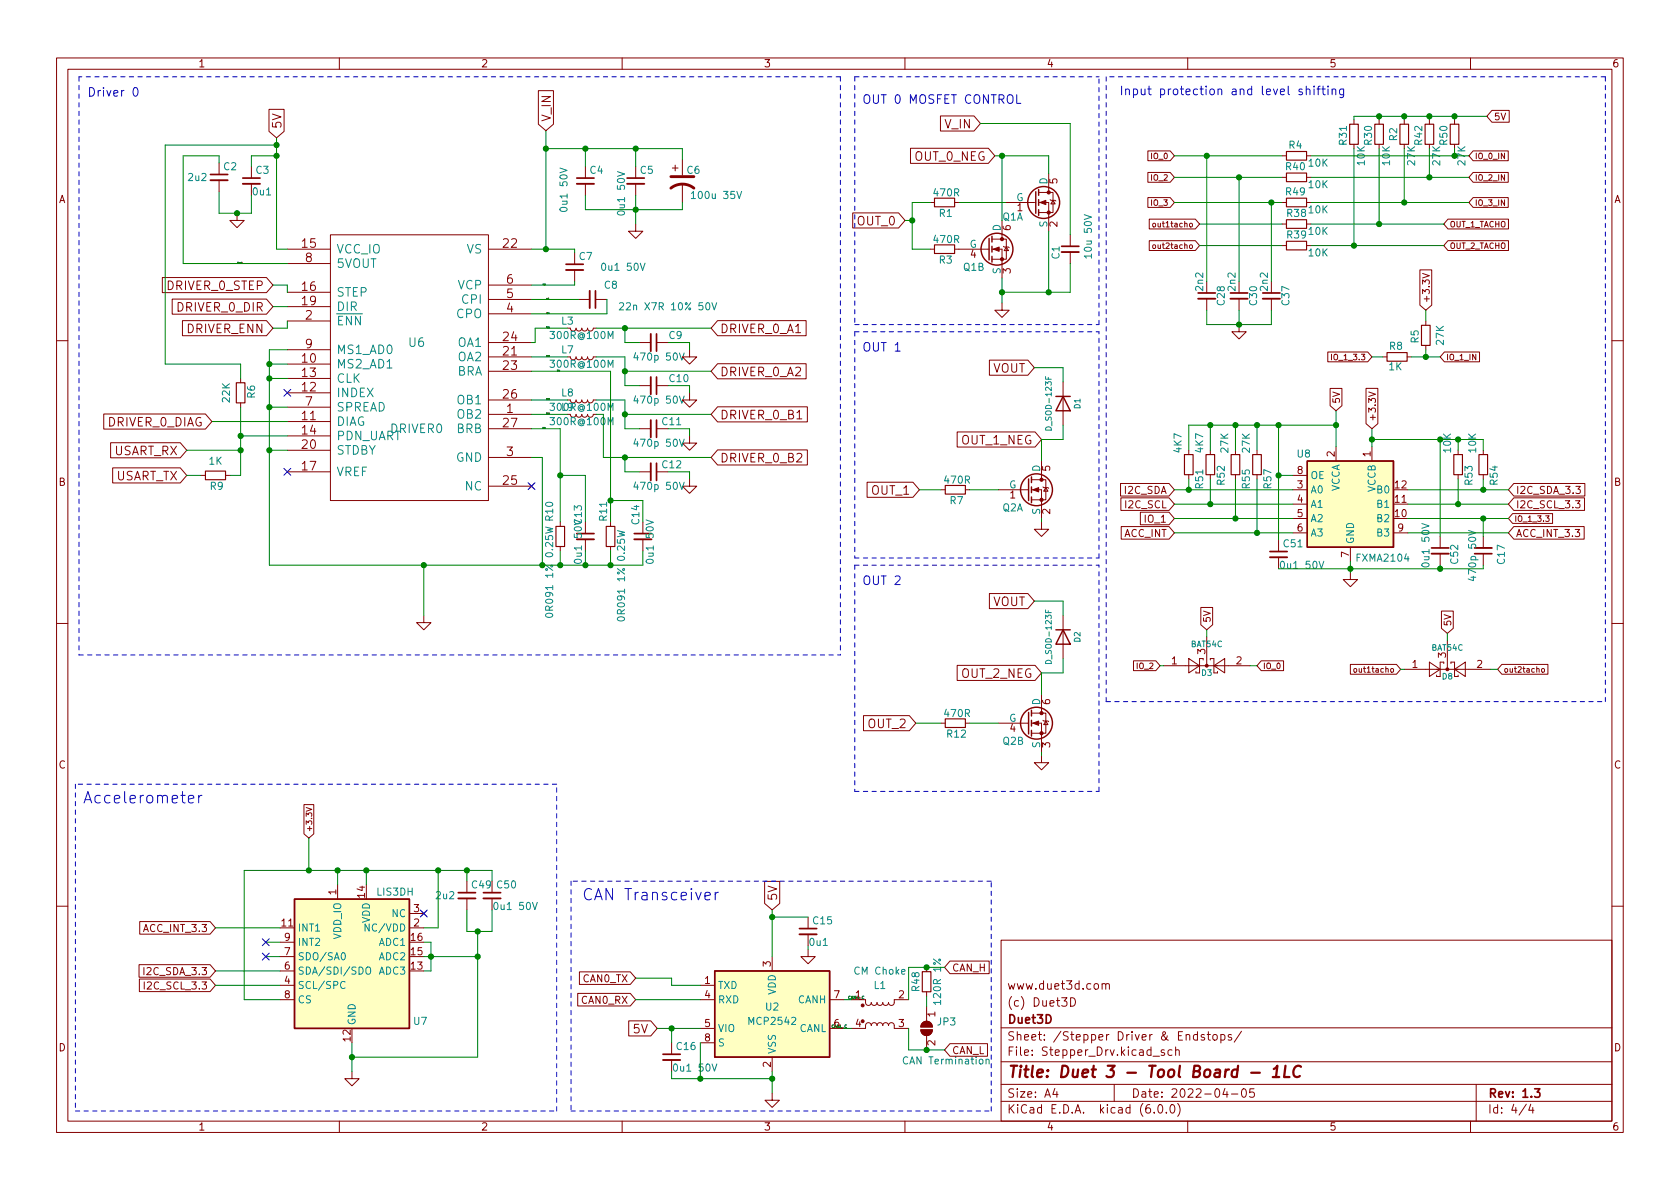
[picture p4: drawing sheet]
<svg xmlns="http://www.w3.org/2000/svg" width="297mm" height="210mm" viewBox="0 0 297 210" stroke-linecap="round" stroke-linejoin="round" font-family="sans-serif">
<g fill="none" stroke="#840000" stroke-width=".18">
<path d="M10 10.2h277v190.1h-277zM12 12.2h273v186.1h-273zM47.6 19.3h2.6v3.9l-1.3 1.2-1.3-1.2zM60 10.2v2M95.2 16h2.7v6l-1.4 1.1-1.3-1.1zM110 10.2v2M160 10.2v2M210 10.2v2M260 10.2v2M263.8 19.5h3v2.1h-3l-.9-1zM38.7 28.8v2.1M38.7 31.9v2"/>
<path d="M41.9 37.7v1.3h1.3l-1.3 1.3-1.3-1.3h1.3M44.4 29.5v2M44.4 32.5v2M103.5 29.5v2M103.5 32.5v2M112.4 39.6v1.3h1.3l-1.3 1.3-1.3-1.3h1.3M112.4 29.5v2M112.4 32.5v2M118.9 29.7h1M119.4 29.2v1M120.6 28.2v2.8M120.6 32.5v3.3"/>
<path d="M150.8 37.6h8.1l1.1 1.4-1.1 1.3h-8.1zM161 26.2h13.8l1.1 1.4-1.1 1.3h-13.8zM164.5 35.8h.7M166.3 20.5h5.9l1.2 1.3-1.2 1.4h-5.9zM168.8 35.8h.7M177.2 39v3.3M177.8 35.8h5.1M182.9 35.8h.2M183.6 35.8h1.8v5.1M183.6 34h1.8M185.4 34h.8v3.6h-2.6M185.4 30.7v3.3"/>
<path d="M185.7 35.3l.1 .1h.8l.1 .2M186.2 35.4l.4 .7h-.8zM203 30.5h3.9l.7 .9-.7 .8h-3.9zM203 34.9h3.9l.7 .9-.7 .9h-3.9zM203 26.7h3.9l.7 .9-.7 .8h-3.9zM203.2 38.8h8.1l.8 .8-.8 .9h-8.1zM203.9 39.6l.1-.1 .3 .1-.1 .5-.3-.1zM226.7 31.4h.8M226.7 27.6h.8M226.7 35.8h.8M226.7 39.6h.8M231 31.4h.8"/>
<path d="M231 27.6h.8M231 35.8h.8M231 39.6h.8M239.4 21.2v.8M239.4 25.5v.8M243.8 21.2v.8M243.8 25.5v.8M248.3 21.2v.8M248.3 25.5v.8M252.7 21.2v.8M252.7 25.5v.8M256 38.8h10.7v1.7h-10.7l-.7-.9z"/>
<path d="M257.2 21.2v.8M257.2 25.5v.8M260.5 26.7h6.2v1.7h-6.2l-.8-.8zM260.5 30.5h6.2v1.7h-6.2l-.8-.8zM260.5 34.9h6.2v1.8h-6.2l-.8-.9zM28.7 49.1h18.4l1.2 1.3-1.2 1.3h-18.4zM30.4 52.9h16.7l1.2 1.3-1.2 1.4h-16.7zM32.3 56.7h14.8l1.2 1.3-1.2 1.4h-14.8zM50.8 44.1h7.6M50.8 51.7h7.6M50.8 54.2h7.6M50.8 56.8h7.6"/>
<path d="M50.8 46.6h7.6M58.4 54.2h.1M58.4 41.5h28v47h-28zM86.4 53h7.6M86.4 44.1h7.6M86.4 55.5h7.6M86.4 50.4h7.6M101.6 44.7v2M101.6 47.7v2.1M102.2 53h2.1M105.3 53h2M126.9 56.7h15.6v2.7h-15.6l-1.2-1.4z"/>
<path d="M164.5 44.1h.7M168.8 44.1h5.8M174.7 44.1h.2M175.4 44.1h1.8v5M175.4 42.3h1.8M177.2 42.3h.7v3.5h-2.5M177.2 53.6v1.3h1.2l-1.2 1.2-1.3-1.2h1.3M177.4 43.6l.1 .1h.8l.1 .1M177.9 43.7l.4 .6h-.8zM189.2 41.5v2.1M189.2 44.6v2M203.2 42.6h8.1l.8 .8-.8 .9h-8.1z"/>
<path d="M203.9 43.4l.1-.1 .3 .1-.1 .5h-.3zM213.4 49.8v2M213.4 52.8v2.1M219.1 57.4v1.3h1.2l-1.2 1.2-1.3-1.2h1.3M219.1 49.8v2M219.1 52.8v2.1M224.8 49.8v2M224.8 52.8v2.1M226.7 43.4h.8M231 43.4h.8M251.1 47.7h2v6.3l-1 .9-1-.9zM251.5 48.4l1.2 .4-1.2 .4"/>
<path d="M252.1 56.8v.7M256 42.6h10.7v1.7h-10.7l-.7-.9zM10 60.2h2M18.3 73.2h18l1.2 1.3-1.2 1.4h-18zM19.6 78.3h12.3l1.1 1.3-1.1 1.4h-12.3zM42.5 66.9v.8M42.5 71.2v.8M50.8 64.4h7.6M50.8 74.5h7.6M50.8 69.5h7.6M50.8 66.9h7.6M50.8 77.1h7.6"/>
<path d="M50.8 79.6h7.6M50.8 72h7.6M50.8 61.8h7.6M86.4 60.6h7.6M86.4 63.1h7.6M86.4 73.3h7.6M86.4 65.7h7.6M86.4 70.7h7.6M86.4 75.8h7.6M113 68.2h2.1M113 60.6h2.1M113 75.8h2.1"/>
<path d="M116.1 68.2h2M116.1 60.6h2M116.1 75.8h2M121.9 69.5v1.2h1.3l-1.3 1.3-1.3-1.3h1.3M121.9 77.1v1.3h1.3l-1.3 1.2-1.3-1.2h1.3M121.9 61.8v1.3h1.3l-1.3 1.3-1.3-1.3h1.3M126.9 71.9h15.8v2.7h-15.8l-1.2-1.3zM126.9 64.3h15.6v2.7h-15.6l-1.2-1.3zM126.9 79.6h15.8v2.6h-15.8l-1.2-1.3zM140.9 74.1h.9M169.2 76.4h13.8l1.1 1.3-1.1 1.4h-13.8zM174.9 63.7h6.8l1.2 1.3-1.2 1.4h-6.8z"/>
<path d="M188 67.6v7.6M210.2 79.6v.8M214 79.6v.8M218.4 79.6v.8M222.2 79.6v.8M234.8 62.2h7l.8 .9-.8 .9h-7zM235.2 68.7h2.1v3l-1.1 .9-1-.9zM235.4 62.6v1M236.2 79v2.5M241.5 68.7h2.1v6.2l-1 .9-1.1-.9zM242 69.3l1.2 .4-1.2 .4M242.6 79v2.5"/>
<path d="M244.5 63.1h.7M248.8 63.1h.8M252.1 61.1v.7M255.4 62.2h6.2v1.8h-6.2l-.8-.9zM257.8 79.6v.8M262.3 79.6v.8M285 60.2h2M19.9 82.7h12l1.1 1.4-1.1 1.3h-12zM35.6 84.1h.7M39.9 84.1h.7M50.8 83.4h7.6M86.4 86h7.6"/>
<path d="M86.4 80.9h7.6M93.6 85.6l.8 .8M94.4 85.6l-.8 .8M99.1 92.3v.8M99.1 96.6v.8M107.9 92.3v.8M107.9 96.6v.8M113 83.4h2.1M113.7 92.3v2.1M113.7 95.4v2M116.1 83.4h2M121.9 84.7v1.3h1.3l-1.3 1.2-1.3-1.2h1.3"/>
<path d="M153.3 85.3h8.1l1.2 1.3-1.2 1.3h-8.1zM166.4 86.6h.7M170.7 86.6h.7M176.5 86.6h5.1M181.7 86.6h.2M182.4 86.6h1.7v5.1M182.4 84.8h1.7M184.1 84.8h.8v3.6h-2.5M184.1 92.3v1.3h1.3l-1.3 1.3-1.2-1.3h1.2M184.1 81.5v3.3M184.4 86.1l.1 .1h.8l.1 .2M184.9 86.2l.4 .7h-.8z"/>
<path d="M198.1 85.5h8.6l.9 1.1-.9 1.1h-8.6zM198.2 88h8.5l.9 1.1-.9 1.2h-8.5zM198.2 93.1h8.5l.9 1.1-.9 1.1h-8.5zM201.6 90.6h5.1l.9 1.1-.9 1.1h-5.1zM210.2 83.9v.8M214 83.9v.8M218.4 83.9v.8M222.2 83.9v.8M226.1 95.5v2M226.1 98.5v2.1M228.6 84.1h2.5M228.6 89.1h2.5"/>
<path d="M228.6 86.6h2.5M228.6 91.7h2.5M228.6 94.2h2.5M238.8 96.8v2.5M246.4 89.1h2.5M246.4 94.2h2.5M254.6 94.9v2M254.6 97.9v2M257.8 83.9v.8M262.3 83.9v.8M262.3 94.9v2M262.3 97.9v2"/>
<path d="M267.4 90.8h7.1v1.8h-7.1l-.7-.9zM267.7 93.1h12.4v2.2h-12.4l-1-1.1zM267.7 85.5h12.5v2.2h-12.5l-1-1.1zM267.7 88h12.5v2.3h-12.5l-1-1.2zM273.3 91.2h.6l-.3 .4 .3 .1v.4l-.2 .1-.4-.1M278.6 88.5h.8l-.5 .5 .4 .1v.6l-.2 .1-.5-.1M278.6 86h.8l-.4 .5 .4 .1v.6l-.2 .1-.6-.1M10 110.2h2M74.9 108.8v1.3h1.3l-1.3 1.3-1.2-1.3h1.2M169.2 117.7h13.8l1.1 1.3-1.1 1.3h-13.8zM174.9 105h6.8l1.2 1.3-1.2 1.3h-6.8zM188 108.8v7.7"/>
<path d="M200.4 116.9h4l.7 .8-.7 .9h-4zM205.7 117.7h15.3M210.2 116.5l1.9 1.2-1.9 1.3zM212.3 107.4h2.1v3.1l-1 .9-1.1-.9zM212.7 116.7v-.2h-.6v2.5h-.6v-.3M213.4 112.6v5.1M214 116.7v-.2h.6v2.5h.7v-.3M214.6 117.7l1.9-1.2v2.5zM223 116.9h3.9v1.7h-3.9l-.8-.9zM238.8 117.5h8.1l.7 .9-.7 .8h-8.1zM238.8 101.2v1.3h1.2l-1.2 1.3-1.3-1.3h1.3M239.4 118.3l.2-.1 .2 .1v.5h-.4z"/>
<path d="M248.3 118.4h15.2M252.7 117.1l1.9 1.3-1.9 1.2zM254.9 108.1h2v3l-1 .9-1-.9zM255.3 117.3v-.2h-.7v2.5h-.6v-.2M255.9 113.3v5.1M256.5 117.3v-.2h.7v2.5h.6v-.2M257.2 118.4l1.9-1.3v2.5zM265.5 117.5h8.2v1.7h-8.2l-.7-.8zM272.7 118.3l.2-.1 .2 .2v.3l-.2 .2-.3-.2zM285 110.2h2M152.7 126.5h8.1l1.1 1.4-1.1 1.3h-8.1zM166.4 127.9h.7"/>
<path d="M170.7 127.9h.7M176.5 127.9h5.1M181.7 127.9h.2M182.4 127.9h1.7v5.1M182.4 126.1h1.7M184.1 133.6v1.3h1.3l-1.3 1.2-1.2-1.2h1.2M184.1 126.1h.8v3.6h-2.5M184.1 122.8v3.3M184.4 127.4l.1 .1h.8l.1 .1M184.9 127.5l.4 .6h-.8zM53.7 142.3h1.8v5.2l-.9 .7-.9-.7zM54.1 142.8l1 .3-1 .4"/>
<path d="M59.7 156.5v2.5M82.5 155.8v2.1M82.5 158.9v2M87 155.8v2.1M87 158.9v2M135.2 155.9h2.7v3.9l-1.4 1.1-1.3-1.1zM10 160.2h2M24.6 170.6h12.5l1 1.1-1 1.1h-12.5zM24.6 173.1h12.5l1 1.1-1 1.1h-12.5zM24.7 163h12.4l1 1.1-1 1.1h-12.4zM25.4 171.1v1.3M25.5 173.6v1.3"/>
<path d="M49.5 176.8h2.6M49.5 164.1h2.6M49.5 174.2h2.6M49.5 171.7h2.6M49.5 169.2h2.6M49.5 166.6h2.6M72.4 164.1h2.5M72.4 161.5h2.5M74.5 161.2l.8 .7M75.3 161.2l-.8 .7M102.1 175.7h9.3l1 1.1-1 1.1h-9.3zM102.4 171.9h9l1 1.1-1 1.1h-9z"/>
<path d="M123.8 176.8h2.6M123.8 174.2h2.6M136.5 169.2v2.5M142.9 167.9v1.3h1.2l-1.2 1.2-1.3-1.2h1.3M142.9 162.2v2M142.9 165.2v2.1M146.7 176.8h2.5M150.5 176.8h2.5l.1 .7 .4 .3 .4-.2 .2-.3 .1 .3 .3 .2 .4-.1 .2-.4 .1 .3 .3 .2 .4-.1 .2-.4 .1 .3 .3 .2 .4-.1 .2-.4 .2 .4 .4 .1 .4-.3v-.7h2.6M163.8 171.1v.7M163.8 175.4v.7M163.8 178v2.6M168 170h6.9v2.2h-6.9l-1-1.1z"/>
<path d="M177 166.3h108v32h-108zM189.3 176.4a.76 .76 0 0 1 .9 .8 .76 .76 0 0 1-.9 .7zM194.9 174.1l.2-.2 .3 .1 .1 .9M194.9 173.9v1M195.5 174.1l.2-.2 .4 .1v.9M285 160.2h2M60 198.3v2M62.2 189.5v1.2h1.3l-1.3 1.3-1.2-1.3h1.2M110 198.3v2M111.2 180.5h3.9l1.1 1.4-1.1 1.3h-3.9zM118.7 184.4v2M118.7 187.4v2.1"/>
<path d="M123.8 181.9h2.6M123.8 184.4h2.6M136.5 193.3v1.3h1.3l-1.3 1.2-1.2-1.2h1.2M136.5 186.9v2.6M146.7 181.9h2.5M150.5 181.9h2.5l.1-.8 .4-.3 .4 .2 .2 .3 .1-.3 .3-.1 .4 .1 .2 .3 .2-.4h.4l.3 .1 .1 .3 .2-.3 .4-.2 .3 .2 .1 .3 .2-.3 .4-.2 .4 .3v.8h2.6M160 198.3v2M162.8 182.1h2a1.02 1.02 0 0 1-1 1 1.02 1.02 0 0 1-1-1zM163.1 180.9a1.02 1.02 0 0 1 1.1-.2 1.02 1.02 0 0 1 .6 .9h-2zM163.8 183.1v2.6M168 184.6h6.6v2.2h-6.6l-1-1.1zM177 194.8h108"/>
<path d="M177 191.8h108M177 187.8h108M177 181.8h108M186.5 192.5l-.4 1h1M186.9 193v1M197 191.8v3M203.9 186.8h1.1M204.1 196.7v.1M204.9 195.4l.2-.1a.81 .81 0 0 1 .6 .7 .81 .81 0 0 1-.3 .8h-.2a.81 .81 0 0 1-.6-.6 .81 .81 0 0 1 .3-.8zM205.9 185.7l-.4-.1-.2 .2 .1 .3 .5 .1v.4h-.6M206.2 196.7v.1M207.1 195.4l.1-.1a.81 .81 0 0 1 .6 .7 .81 .81 0 0 1-.3 .8h-.1a.81 .81 0 0 1-.6-.6 .81 .81 0 0 1 .3-.8z"/>
<path d="M207.2 185.7l-.4-.1-.3 .3v.4l.1 .3h.6M207.9 185.8l.2-.2 .3 .1 .1 .9M207.9 185.1v1.5M208.2 195.1a1.72 1.72 0 0 1 0 2.3M210 198.3v2M211.7 183l-.4-.1-.3 .3v.4l.1 .3h.6M211.7 182.4v1.5M212.9 183l-.3-.1-.2 .2v.3l.5 .1v.4h-.5M213.4 182.9h.6M213.6 182.4v1.3l.4 .2M214.5 183.1l.2-.2 .4 .2 .1 .5-.1 .3h-.4l-.2-.1zM215.9 183l.4-.1 .3 .3v.4l-.2 .3h-.5"/>
<path d="M215.9 182.9v1.5M216.6 192.5l-.4 1h.9M216.9 193v1M217.7 183l-.3-.1-.3 .2 .1 .3 .5 .1v.4h-.6M217.7 193.5h1.2M219.5 182.4l-1.3 1.9M219.7 192.6l.2-.1a.81 .81 0 0 1 .5 .7 .81 .81 0 0 1-.3 .8h-.1a.81 .81 0 0 1-.6-.6 .81 .81 0 0 1 .3-.8zM221.7 192.5h-.7l-.1 .7 .2-.1 .5 .1 .2 .2-.1 .5-.2 .1-.6-.1M260 198.3v2M261 191.8v6.5M269.9 195.3l-1.3 1.9M270.6 195.3l-.3 1h.9"/>
<path d="M271 195.8v1"/>
</g>
<g fill="none" stroke="#840000" stroke-width=".3">
<path d="M37.2 30.9h3.1M42.9 31.5h3.1M102 31.5h3M110.9 31.5h3M100.1 46.7h3M105.3 51.4v3.1M116.1 59v3.1M187.7 43.6h3.1M211.8 51.8h3.1M217.6 51.8h3M223.3 51.8h3M116.1 66.7v3"/>
<path d="M116.1 74.3v3M102 94.4h3M112.1 94.4h3.1M116.1 81.9v3.1M224.5 97.5h3.1M253.1 96.9h3.1M260.7 97.9h3.1M81 157.9h3.1M85.5 157.9h3M141.4 164.2h3M117.2 186.4h3.1M271.3 192.5h1l-.5 .6 .4 .1v.7l-.2 .1h-.4l-.3-.1"/>
</g>
<path d="M221.2 189.7h1.6M225 190.5h1.2M225.2 189l.7-.5-.3 2M227.3 188.5l-.3 2h1M230 188.7a.88 .88 0 0 0-1-.1 .88 .88 0 0 0-.3 1 .69 .69 0 0 0 .3 .8 .69 .69 0 0 0 .8-.1" fill="none" stroke="#840000" stroke-width=".4"/>
<g fill="none" stroke="#840000" stroke-width=".2">
<path d="M165.2 35h3.6v1.6h-3.6zM227.5 30.6h3.5v1.5h-3.5zM227.5 26.8h3.5v1.5h-3.5zM227.5 35h3.5v1.6h-3.5zM227.5 38.9h3.5v1.5h-3.5zM238.6 22h1.6v3.5h-1.6zM243.1 22h1.5v3.5h-1.5zM247.5 22h1.5v3.5h-1.5zM252 22h1.5v3.5h-1.5zM256.4 22h1.5v3.5h-1.5zM165.2 43.3h3.6v1.5h-3.6zM227.5 42.7h3.5v1.5h-3.5z"/>
<path d="M251.3 57.5h1.6v3.6h-1.6zM41.8 67.7h1.5v3.5h-1.5zM245.2 62.4h3.6v1.5h-3.6zM36.3 83.3h3.6v1.5h-3.6zM98.3 93.1h1.5v3.5h-1.5zM107.2 93.1h1.5v3.5h-1.5zM167.1 85.8h3.6v1.6h-3.6zM209.4 80.4h1.5v3.5h-1.5zM213.2 80.4h1.6v3.5h-1.6zM217.7 80.4h1.5v3.5h-1.5zM221.5 80.4h1.5v3.5h-1.5zM257 80.4h1.6v3.5h-1.6z"/>
<path d="M261.5 80.4h1.5v3.5h-1.5zM167.1 127.1h3.6v1.5h-3.6zM163.1 171.8h1.5v3.6h-1.5z"/>
</g>
<g fill="none" stroke="#840000" stroke-width=".33">
<path d="M37.2 31.9h3.1M42.9 32.5h3.1M102 32.5h3M110.9 32.5h3M100.1 47.7h3M104.3 51.4v3.1M115.1 59v3.1M187.7 44.6h3.1M211.8 52.8h3.1M217.6 52.8h3M223.3 52.8h3M115.1 66.7v3"/>
<path d="M115.1 74.3v3M102 95.4h3M112.1 95.4h3.1M115.1 81.9v3.1M224.5 98.5h3.1M253.1 97.9h3.1M260.7 96.9h3.1M81 158.9h3.1M85.5 158.9h3M141.4 165.2h3M117.2 187.4h3.1"/>
</g>
<g fill="none" stroke="#008484" stroke-width=".18">
<path d="M99 29.7l1.3 .4-1.3 .5M109.2 30.3l1.2 .5-1.2 .4M122.2 34.2l.4-.4v1.3M122.2 35.1h.8M130.3 33.8l.4 1.3 .4-1.3M191.7 38l1.3 .4-1.3 .4M109.5 53.6l.5-.1 .3 .4-.8 .9h.8M113.2 46.5l.4 1.3 .4-1.3M125.9 53.5l.4 1.3 .4-1.3M120.1 70l.4 1.3 .5-1.3M120.1 62.4l.4 1.3 .5-1.3M120.1 77.7l.4 1.2 .5-1.2"/>
<path d="M184.9 66.6v.5h1M184.9 75.7a.54 .54 0 0 1 .6-.2 .54 .54 0 0 1 .4 .6h-1zM96.5 93.2l1.2 .3-.9 .2 .9 .3-1.2 .3M109.2 93.8l1.2 .3-.9 .3 .9 .2-1.2 .3M114.2 91.9l1.3 .5-1.3 .4M120.1 85.3l.4 1.2 .5-1.2M233.2 99.2l.4 1.3 .5-1.3M251.4 92.6l1.3 .4-1.3 .4M259.7 93.8l1.2 .4-1.2 .4M96.6 108.6a.69 .69 0 0 1 1.1 .3 .72 .72 0 0 1-1.2-.2zM109.3 109.2a.69 .69 0 0 1 1.1 .3 .72 .72 0 0 1-1.2-.1zM184.9 107.9v.4h1"/>
<path d="M184.9 116.9a.54 .54 0 0 1 .6-.1 .54 .54 0 0 1 .4 .5h-1zM94.1 159.6l.5 1.2 .4-1.2M60.5 168.5h.1a.68 .68 0 0 1 .5 .6 .68 .68 0 0 1-.5 .6 .84 .84 0 0 1-.1-1.2zM61 173.7a.6 .6 0 0 0-.8 .4 .6 .6 0 0 0 .6 .7l.2-.1M64.7 171.2l.3-.2a.43 .43 0 0 1 .5 .4v.4a.42 .42 0 0 1-.4 .5 .42 .42 0 0 1-.4-.5zM65.3 163.4v1.3l-.8-1.3v1.3M125.9 188.1l.4 1.3 .4-1.3M174.3 187.4l.2-.1 .3 .1 .1 .7M174.3 187.3v.8"/>
</g>
<g fill="#840000" stroke="#840000" stroke-width=".18">
<path d="M163.1 180.9a1.02 1.02 0 0 1 1.1-.2 1.02 1.02 0 0 1 .6 .9h-2z"/>
<path d="M162.8 182.1h2a1.02 1.02 0 0 1-1 1 1.02 1.02 0 0 1-1-1z"/>
<path d="M182.6 127.9l1-.4v.8z"/>
<path d="M182.6 86.6l1-.4v.8z"/>
<path d="M175.6 44.1l1.1-.4v.7z"/>
<path d="M183.9 35.8l1-.4v.8z"/>
<circle cx="152.5" cy="177.8" r=".25"/>
<circle cx="255.9" cy="118.4" r=".25"/>
<circle cx="213.4" cy="117.7" r=".25"/>
<circle cx="184.1" cy="129.7" r=".28"/>
<circle cx="184.1" cy="126.1" r=".28"/>
<circle cx="184.1" cy="88.4" r=".28"/>
<circle cx="184.1" cy="84.8" r=".28"/>
<circle cx="177.2" cy="45.8" r=".28"/>
<circle cx="177.2" cy="42.3" r=".28"/>
<circle cx="185.4" cy="37.6" r=".28"/>
<circle cx="185.4" cy="34" r=".28"/>
</g>
<g fill="#ffffc2" stroke="#ffffc2" stroke-width=".18">
<path d="M52.1 159h20.3v22.9h-20.3z"/>
<path d="M231.1 81.5h15.3v15.3h-15.3z"/>
<path d="M126.4 171.7h20.3v15.2h-20.3z"/>
</g>
<g fill="none" stroke="#840000" stroke-width=".25">
<path d="M183.1 33.9v3.8M183.6 33.5v1M183.6 35.3v1M183.6 37.1v1M174.9 42.2v3.8M175.4 41.8v1M175.4 43.6v1M175.4 45.3v1M186.7 70.1h2.5M188 70.1l1.2 2.5h-2.5zM181.9 84.7v3.8M182.4 84.3v1"/>
<path d="M182.4 86.1v1M182.4 87.9v1M231.1 81.5h15.3v15.3h-15.3zM186.7 111.4h2.5M188 111.4l1.2 2.5h-2.5zM181.9 126v3.8M182.4 125.6v1M182.4 127.4v1M182.4 129.2v1M52.1 159h20.3v22.9h-20.3zM126.4 171.7h20.3v15.2h-20.3z"/>
<circle cx="184.5" cy="35.8" r="2.82"/>
<circle cx="176.3" cy="44.1" r="2.82"/>
<circle cx="183.3" cy="86.6" r="2.82"/>
<circle cx="183.3" cy="127.9" r="2.82"/>
</g>
<path d="M118.6 33.3a3.3 3.3 0 0 1 4.1 0M118.6 31.2h4.1" fill="none" stroke="#840000" stroke-width=".51"/>
<path d="M42.7 46.4h.1M42.8 46.3v.3M96.3 50.2l.1 .1-.1 .1M97 52.7h.1M97 52.8v.1M97 55.3l.1 .1zM97 58h.1M96.3 75.6l.1 .1-.1 .1M97.1 70.7h.1M148.9 181.8h.4M149.7 181.3a.23 .23 0 0 0-.3 .2 .23 .23 0 0 0 .3 .2" fill="none" stroke="#000" stroke-width=".18"/>
<g fill="none" stroke="#0000c2" stroke-width=".18">
<path d="M15.8 15.5a.77 .77 0 0 1 .9 .7 .77 .77 0 0 1-.9 .8zM179.8 16.8v1.5h.7M230.2 15.8l-.3-.1-.2 .3v.2l.5 .1v.4h-.5M231 15.9l.2-.2 .3 .1 .1 1M231 15.2v1.6M232.3 15.2v.2M232.3 15.7v1.1M232.8 15.7h.6M233.4 15.2l-.3 .2v1.4M233.7 15.7h.6M233.9 15.2v1.3l.4 .3M234.8 15.2v.2"/>
<path d="M234.8 15.7v1.1M235.5 15.9l.3-.2 .3 .1 .1 1M235.5 15.7v1.1M237.6 15.7v1.3l-.3 .3-.4-.1M237.6 15.8l-.5-.1-.3 .3v.5l.2 .2h.6M158.3 62.1h.9M33.3 141.3l1-.2-.1-.4-.6-.1-.3 .3 .1 1 .2 .1 .6-.1M35.1 140.6v1.4M35.7 140.6a.51 .51 0 0 0-.6 .4M124.6 158.5l1-.2-.1-.4-.6-.1-.3 .3 .1 .9 .2 .1 .6-.1M126.5 157.8v1.3M127 157.8a.51 .51 0 0 0-.5 .4"/>
</g>
<g fill="none" stroke="#0000c2" stroke-width=".18" stroke-dasharray=".8 .8">
<path d="M14 13.6v102.2M148.6 13.6v102.2M148.6 13.6h-134.6M151.1 13.6h43.2M151.1 13.6v43.8M195.6 13.6v110.5M283.8 13.6h-88.2M151.1 57.4h43.2M151.1 58.7h43.2M151.1 58.7v40M194.3 57.4v-43.8M151.1 99.9v40"/>
<path d="M151.1 99.9h43.2M151.1 98.7h43.2M194.3 98.7v-40M14 115.8h134.6M13.3 138.7v57.8M98.4 138.7h-85.1M151.1 139.9h43.2M194.3 139.9v-40M195.6 124.1h88.2M283.8 124.1v-110.5M101 155.8v40.7M175.3 155.8h-74.3"/>
<path d="M13.3 196.5h85.1M98.4 196.5v-57.8M101 196.5h74.3M175.3 196.5v-40.7"/>
</g>
<g fill="none" stroke="#008400" stroke-width=".18">
<path d="M38.7 28.8v-1.2h-6.3v19h18.4M38.7 33.9v3.8h5.7v-3.2M48.9 24.4v19.7h1.9M48.9 25.6h-19.7v38.8h13.3v2.5M48.9 27.6h-4.5v1.9M96.5 26.3h24.1v1.9M96.5 23.1v21M103.5 34.5v2.6h17.1v-1.3M103.5 26.3v3.2M112.4 26.3v3.2M112.4 34.5v5.1M160 39h1.3"/>
<path d="M164.5 35.8h-3.2v8.3h3.2M169.5 35.8h8.3M173.4 21.8h15.8v19.7M175.9 27.6h9.5v3.1M177.2 27.6v11.4M207.6 35.8h19.1M207.6 27.6h19.1M207.6 31.4h19.1M212.1 39.6h14.6M213.4 27.6v22.2M219.1 31.4v18.4M224.8 35.8v14"/>
<path d="M231.8 35.8h27.9M231.8 27.6h27.9M231.8 31.4h27.9M231.8 39.6h23.5M239.4 26.3v17.1M243.8 20.6v.6M243.8 26.3v13.3M248.3 20.6v.6M248.3 26.3v9.5M252.7 20.6v.6M252.7 26.3v5.1M257.2 20.6v.6"/>
<path d="M257.2 26.3v1.3M262.9 20.6h-23.5v.6M48.3 50.4h2.5v1.3M48.3 54.2h2.5M50.8 56.8v1.2h-2.5M94 44.1h7.6v.6M94 53h8.2M100.3 58h-5.7v2.6h-.6M101.6 49.8v.6h-7.6M105.4 58h20.3M107.3 53v2.5h-13.3M110.5 58v2.6h2.5"/>
<path d="M177.2 49.1v4.5M185.4 40.9v10.8M189.2 46.6v5.1h-12M212.1 43.4h14.6M213.4 54.9v2.5h11.4v-2.5M219.1 54.9v2.5M231.8 43.4h23.5M252.1 54.9v1.9M33 79.6h9.5M37.5 74.5h13.3M42.5 72v12.1h-1.9M42.5 77.1h8.3"/>
<path d="M47.6 64.4h3.2M47.6 79.6h3.2M47.6 72h3.2M47.6 66.9h3.2M50.8 61.8h-3.2v38.1h66.1v-2.5M94 65.7h13.9v26.6M94 70.7h6.3M94 63.1h6.3M94 73.3h6.3M94 75.8h5.1v16.5M105.4 63.1h5.1v5.1h2.5M105.4 70.7h5.1v5.1h2.5"/>
<path d="M106.7 73.3v7.6h19M110.5 65.7h15.2M110.5 73.3h15.2M118.1 60.6h3.8v1.2M118.1 68.2h3.8v1.3M118.1 75.8h3.8v1.3M182.9 65h5.1v2.6M188 75.2v2.5h-3.9v3.8M214 75.2v4.4M218.4 75.2v4.4M222.2 75.2v4.4M226.1 75.2v20.3"/>
<path d="M236.2 72.6v6.4M236.2 75.2h-26v4.4M242.6 63.1h1.9M242.6 77.7h19.7v1.9M242.6 75.8v3.2M249.6 63.1h5M252.1 61.8v1.3M254.6 77.7v17.2M257.8 77.7v1.9M33 84.1h2.6M74.9 99.9v8.9M94 80.9h1.9v19"/>
<path d="M99.1 84.1h4.4v8.2M99.1 97.4v2.5M103.5 97.4v2.5M107.9 88.5h5.8v3.8M107.9 97.4v2.5M110.5 80.9v2.5h2.5M118.1 83.4h3.8v1.3M162.6 86.6h3.8M171.4 86.6h5.1M184.1 91.7v.6M207.6 86.6h21M207.6 89.1h21"/>
<path d="M207.6 91.7h21M207.6 94.2h21M210.2 84.7v1.9M214 84.7v4.4M218.4 84.7v7M222.2 84.7v9.5M226.1 84.1h2.5M238.8 99.3v1.9M248.9 86.6h17.8M248.9 89.1h17.8M248.9 91.7h17.8M248.9 94.2h17.8"/>
<path d="M254.6 99.9v.7M257.8 84.7v4.4M262.3 84.7v1.9M262.3 91.7v3.2M262.3 99.9v.7h-36.2M182.9 106.3h5.1v2.5M188 116.5v2.5h-3.9v3.8M205.1 117.7h.6M213.4 111.4v1.2M221 117.7h1.2M247.6 118.4h.7M255.9 112v1.3"/>
<path d="M263.5 118.4h1.3M161.9 127.9h4.5M171.4 127.9h5.1M184.1 133v.6M54.6 148.2v5.7M59.7 153.9v2.6M64.8 153.9v2.6M77.5 153.9v10.2h-2.6M82.5 153.9v1.9M87 155.8v-1.9h-43.8v22.9h6.3M38.1 171.7h11.4M38.1 174.2h11.4"/>
<path d="M38.1 164.1h11.4M47 169.2h2.5M47 166.6h2.5M74.9 166.6h1.3v5.1h-1.3M74.9 169.2h9.6M82.5 160.9v3.8h4.5v-3.8M84.5 164.7v22.2h-22.3M112.4 173h6.3v1.2h5.1M112.4 176.8h11.4M136.5 162.2h6.4M136.5 160.9v8.3M149.2 176.8h1.3"/>
<path d="M163.8 176.1v1.9M167 171.1h-6.3v5.7M62.2 184.4v5.1M116.2 181.9h7.6M118.7 189.5v1.2h17.8M118.7 181.9v2.5M123.8 184.4v6.3M136.5 189.5v3.8M149.2 181.9h1.3M160.7 181.9v3.8h6.3"/>
</g>
<path d="M50.2 68.9l1.2 1.2M51.4 68.9l-1.2 1.2M50.2 82.8l1.2 1.2M51.4 82.8l-1.2 1.2M93.4 85.4l1.2 1.2M94.6 85.4l-1.2 1.2M46.4 166l1.2 1.2M46.4 168.5l1.2 1.3M47.6 166l-1.2 1.2M47.6 168.5l-1.2 1.3M74.3 160.9l1.2 1.2M75.5 160.9l-1.2 1.2" fill="none" stroke="#000084" stroke-width=".18"/>
<g fill="#008400" stroke="#008400" stroke-width=".18">
<circle cx="257.2" cy="20.6" r=".46"/>
<circle cx="252.7" cy="20.6" r=".46"/>
<circle cx="248.3" cy="20.6" r=".46"/>
<circle cx="243.8" cy="20.6" r=".46"/>
<circle cx="252.7" cy="31.4" r=".46"/>
<circle cx="257.2" cy="27.6" r=".46"/>
<circle cx="248.3" cy="35.8" r=".46"/>
<circle cx="257.8" cy="77.7" r=".46"/>
<circle cx="262.3" cy="86.6" r=".46"/>
<circle cx="257.8" cy="89.1" r=".46"/>
<circle cx="262.3" cy="91.7" r=".46"/>
<circle cx="242.6" cy="77.7" r=".46"/>
<circle cx="254.6" cy="100.6" r=".46"/>
<circle cx="254.6" cy="77.7" r=".46"/>
<circle cx="252.1" cy="63.1" r=".46"/>
<circle cx="222.2" cy="94.2" r=".46"/>
<circle cx="218.4" cy="91.7" r=".46"/>
<circle cx="243.8" cy="39.6" r=".46"/>
<circle cx="239.4" cy="43.4" r=".46"/>
<circle cx="219.1" cy="31.4" r=".46"/>
<circle cx="224.8" cy="35.8" r=".46"/>
<circle cx="95.9" cy="99.9" r=".46"/>
<circle cx="99.1" cy="99.9" r=".46"/>
<circle cx="74.9" cy="99.9" r=".46"/>
<circle cx="107.9" cy="99.9" r=".46"/>
<circle cx="107.9" cy="88.5" r=".46"/>
<circle cx="110.5" cy="80.9" r=".46"/>
<circle cx="103.5" cy="99.9" r=".46"/>
<circle cx="48.9" cy="25.6" r=".46"/>
<circle cx="48.9" cy="27.6" r=".46"/>
<circle cx="41.9" cy="37.7" r=".46"/>
<circle cx="112.4" cy="37.1" r=".46"/>
<circle cx="112.4" cy="26.3" r=".46"/>
<circle cx="103.5" cy="26.3" r=".46"/>
<circle cx="161.3" cy="39" r=".46"/>
<circle cx="96.5" cy="26.3" r=".46"/>
<circle cx="110.5" cy="58" r=".46"/>
<circle cx="96.5" cy="44.1" r=".46"/>
<circle cx="42.5" cy="77.1" r=".46"/>
<circle cx="47.6" cy="79.6" r=".46"/>
<circle cx="42.5" cy="79.6" r=".46"/>
<circle cx="47.6" cy="72" r=".46"/>
<circle cx="47.6" cy="66.9" r=".46"/>
<circle cx="47.6" cy="64.4" r=".46"/>
<circle cx="77.5" cy="153.9" r=".46"/>
<circle cx="82.5" cy="153.9" r=".46"/>
<circle cx="110.5" cy="73.3" r=".46"/>
<circle cx="99.1" cy="84.1" r=".46"/>
<circle cx="76.2" cy="169.2" r=".46"/>
<circle cx="84.5" cy="164.7" r=".46"/>
<circle cx="110.5" cy="65.7" r=".46"/>
<circle cx="84.5" cy="169.2" r=".46"/>
<circle cx="64.8" cy="153.9" r=".46"/>
<circle cx="59.7" cy="153.9" r=".46"/>
<circle cx="54.6" cy="153.9" r=".46"/>
<circle cx="62.2" cy="186.9" r=".46"/>
<circle cx="163.8" cy="185.7" r=".46"/>
<circle cx="163.8" cy="171.1" r=".46"/>
<circle cx="136.5" cy="162.2" r=".46"/>
<circle cx="136.5" cy="190.7" r=".46"/>
<circle cx="123.8" cy="190.7" r=".46"/>
<circle cx="118.7" cy="181.9" r=".46"/>
<circle cx="238.8" cy="100.6" r=".46"/>
<circle cx="236.2" cy="75.2" r=".46"/>
<circle cx="226.1" cy="84.1" r=".46"/>
<circle cx="210.2" cy="86.6" r=".46"/>
<circle cx="214" cy="89.1" r=".46"/>
<circle cx="177.2" cy="51.7" r=".46"/>
<circle cx="185.4" cy="51.7" r=".46"/>
<circle cx="177.2" cy="27.6" r=".46"/>
<circle cx="219.1" cy="57.4" r=".46"/>
<circle cx="222.2" cy="75.2" r=".46"/>
<circle cx="218.4" cy="75.2" r=".46"/>
<circle cx="214" cy="75.2" r=".46"/>
<circle cx="213.4" cy="27.6" r=".46"/>
<circle cx="226.1" cy="75.2" r=".46"/>
</g>
<g font-size="2.8" fill="#0000c2">
<text x="14.6" y="142.1">Accelerometer</text>
<text x="102.9" y="159.2">CAN Transceiver</text>
</g>
<text font-size="2.8" fill="#840000" x="178" y="190.6">Title: Duet 3 - Tool Board - 1LC</text>
<g font-size="2.1" fill="#0000c2">
<text x="16.9" y="17.1">Driver 0</text>
<text x="197.9" y="16.8">Input protection and level shifting</text>
<text x="152.4" y="18.4">OUT 0 MOSFET CONTROL</text>
<text x="152.4" y="62.2">OUT 1</text>
<text x="152.4" y="103.4">OUT 2</text>
</g>
<g font-size="2.1" fill="#840000">
<text x="49.8" y="22.9" transform="rotate(-90 49.8 22.9)">5V</text>
<text x="97.4" y="21.6" transform="rotate(-90 97.4 21.6)">V_IN</text>
<text x="167.1" y="22.7">V_IN</text>
<text x="161.8" y="28.4">OUT_0_NEG</text>
<text x="151.7" y="39.9">OUT_0</text>
<text x="53.4" y="43.8">15</text>
<text x="54" y="46.3">8</text>
<text x="89" y="43.8">22</text>
<text x="29.6" y="51.3">DRIVER_0_STEP</text>
<text x="53.4" y="51.4">16</text>
<text x="53.4" y="54">19</text>
<text x="89.6" y="52.7">5</text>
<text x="89.6" y="50.2">6</text>
<text x="31.5" y="55.1">DRIVER_0_DIR</text>
<text x="33.1" y="58.9">DRIVER_ENN</text>
<text x="54" y="56.5">2</text>
<text x="89.6" y="55.2">4</text>
<text x="127.3" y="58.9">DRIVER_0_A1</text>
<text x="53.4" y="64.1">10</text>
<text x="54" y="61.6">9</text>
<text x="89" y="62.9">21</text>
<text x="89" y="65.4">23</text>
<text x="89" y="60.3">24</text>
<text x="175.5" y="65.9">VOUT</text>
<text x="53.4" y="69.2">12</text>
<text x="53.4" y="66.7">13</text>
<text x="54" y="71.7">7</text>
<text x="89" y="70.5">26</text>
<text x="127.3" y="66.5">DRIVER_0_A2</text>
<text x="19.1" y="75.4">DRIVER_0_DIAG</text>
<text x="53.4" y="74.3">11</text>
<text x="53.4" y="76.8">14</text>
<text x="89" y="75.6">27</text>
<text x="89.6" y="73">1</text>
<text x="127.3" y="74.1">DRIVER_0_B1</text>
<text x="20.1" y="80.5">USART_RX</text>
<text x="53.4" y="83.2">17</text>
<text x="53.4" y="79.4">20</text>
<text x="89.6" y="80.6">3</text>
<text x="127.3" y="81.8">DRIVER_0_B2</text>
<text x="170" y="78.6">OUT_1_NEG</text>
<text x="20.3" y="84.9">USART_TX</text>
<text x="89" y="85.7">25</text>
<text x="154.2" y="87.5">OUT_1</text>
<text x="175.5" y="107.2">VOUT</text>
<text x="170" y="119.9">OUT_2_NEG</text>
<text x="153.6" y="128.8">OUT_2</text>
<text x="137.4" y="159.4" transform="rotate(-90 137.4 159.4)">5V</text>
<text x="178" y="178">(c) Duet3D</text>
<text x="178" y="175">www.duet3d.com</text>
<text x="112.1" y="182.7">5V</text>
<text x="178" y="184">Sheet: /Stepper Driver &amp; Endstops/</text>
<text x="178" y="181">Duet3D</text>
<text x="178" y="186.7">File: Stepper_Drv.kicad_sch</text>
<text x="178" y="196.9">KiCad E.D.A. kicad (6.0.0)</text>
<text x="178" y="194.1">Size: A4</text>
<text x="200" y="194.1">Date: 2022-04-05</text>
<text x="263" y="194.1">Rev: 1.3</text>
<text x="263" y="196.9">Id: 4/4</text>
</g>
<g font-size="2.1" fill="#008484">
<text x="59.4" y="44.8">VCC_IO</text>
<text x="59.4" y="47.4">5VOUT</text>
<text x="82.5" y="44.8">VS</text>
<text x="59.4" y="52.4">STEP</text>
<text x="81" y="51.2">VCP</text>
<text x="81.8" y="53.7">CPI</text>
<text x="59.4" y="55">DIR</text>
<text x="59.4" y="57.5">~{ENN}</text>
<text x="80.7" y="56.3">CPO</text>
<text x="59.4" y="65.1">MS2_AD1</text>
<text x="59.4" y="62.6">MS1_AD0</text>
<text x="72.3" y="61.3">U6</text>
<text x="81" y="63.9">OA2</text>
<text x="81" y="61.3">OA1</text>
<text x="59.4" y="70.2">INDEX</text>
<text x="59.4" y="67.7">CLK</text>
<text x="80.7" y="66.4">BRA</text>
<text x="81" y="71.5">OB1</text>
<text x="59.4" y="75.3">DIAG</text>
<text x="59.4" y="77.8">PDN_UART</text>
<text x="59.4" y="72.8">SPREAD</text>
<text x="69.1" y="76.6">DRIVER0</text>
<text x="80.7" y="76.6">BRB</text>
<text x="81" y="74">OB2</text>
<text x="59.4" y="80.4">STDBY</text>
<text x="80.6" y="81.7">GND</text>
<text x="59.4" y="84.2">VREF</text>
<text x="82.3" y="86.7">NC</text>
</g>
<g font-size="1.8" fill="#840000">
<text x="35" y="11.9">1</text>
<text x="85" y="11.9">2</text>
<text x="135" y="11.9">3</text>
<text x="185" y="11.9">4</text>
<text x="235" y="11.9">5</text>
<text x="285" y="11.9">6</text>
<text x="10.3" y="35.9">A</text>
<text x="186.9" y="32.5" transform="rotate(-90 186.9 32.5)">5</text>
<text x="285.3" y="35.9">A</text>
<text x="178.7" y="40.7" transform="rotate(-90 178.7 40.7)">6</text>
<text x="179.8" y="37.3">1</text>
<text x="186.9" y="40.1" transform="rotate(-90 186.9 40.1)">2</text>
<text x="171.6" y="45.6">4</text>
<text x="178.7" y="48.4" transform="rotate(-90 178.7 48.4)">3</text>
<text x="185.7" y="83.3" transform="rotate(-90 185.7 83.3)">5</text>
<text x="229.4" y="83.8">8</text>
<text x="236" y="80.8" transform="rotate(-90 236 80.8)">2</text>
<text x="242.3" y="80.8" transform="rotate(-90 242.3 80.8)">1</text>
<text x="10.3" y="85.9">B</text>
<text x="178.6" y="88.1">1</text>
<text x="198.9" y="87.3">I2C_SDA</text>
<text x="199.1" y="89.9">I2C_SCL</text>
<text x="229.4" y="86.4">3</text>
<text x="229.4" y="88.9">4</text>
<text x="246.7" y="88.9">11</text>
<text x="246.7" y="86.4">12</text>
<text x="268" y="87.3">I2C_SDA_3.3</text>
<text x="268" y="89.9">I2C_SCL_3.3</text>
<text x="285.3" y="85.9">B</text>
<text x="185.7" y="90.9" transform="rotate(-90 185.7 90.9)">2</text>
<text x="198.7" y="95">ACC_INT</text>
<text x="202.5" y="92.4">IO_1</text>
<text x="229.4" y="91.4">5</text>
<text x="229.4" y="94">6</text>
<text x="246.7" y="91.4">10</text>
<text x="247.2" y="94">9</text>
<text x="268" y="95">ACC_INT_3.3</text>
<text x="238.5" y="98.5" transform="rotate(-90 238.5 98.5)">7</text>
<text x="207.2" y="117.5">1</text>
<text x="213.1" y="115.7" transform="rotate(-90 213.1 115.7)">3</text>
<text x="218.6" y="117.5">2</text>
<text x="249.7" y="118.1">1</text>
<text x="255.7" y="116.3" transform="rotate(-90 255.7 116.3)">3</text>
<text x="261.1" y="118.1">2</text>
<text x="185.7" y="124.6" transform="rotate(-90 185.7 124.6)">6</text>
<text x="178.6" y="129.4">4</text>
<text x="10.3" y="135.9">C</text>
<text x="185.7" y="132.2" transform="rotate(-90 185.7 132.2)">3</text>
<text x="285.3" y="135.9">C</text>
<text x="59.4" y="158.2" transform="rotate(-90 59.4 158.2)">1</text>
<text x="64.5" y="158.7" transform="rotate(-90 64.5 158.7)">14</text>
<text x="73.2" y="161.3">3</text>
<text x="25.7" y="164.8">ACC_INT_3.3</text>
<text x="49.8" y="163.8">11</text>
<text x="50.3" y="166.4">9</text>
<text x="72.7" y="166.4">16</text>
<text x="73.2" y="163.8">2</text>
<text x="25.9" y="172.4">I2C_SDA_3.3</text>
<text x="50.3" y="174">4</text>
<text x="50.3" y="171.4">6</text>
<text x="50.3" y="168.9">7</text>
<text x="72.7" y="171.4">13</text>
<text x="72.7" y="168.9">15</text>
<text x="103.1" y="173.7">CAN0_TX</text>
<text x="124.6" y="174">1</text>
<text x="136.3" y="170.9" transform="rotate(-90 136.3 170.9)">3</text>
<text x="168.3" y="171.8">CAN_H</text>
<text x="26.1" y="175">I2C_SCL_3.3</text>
<text x="50.3" y="176.5">8</text>
<text x="102.9" y="177.5">CAN0_RX</text>
<text x="124.6" y="176.5">4</text>
<text x="147.5" y="176.5">7</text>
<text x="158.9" y="176.5">2</text>
<text x="165.4" y="179.8" transform="rotate(-90 165.4 179.8)">1</text>
<text x="10.3" y="185.9">D</text>
<text x="62" y="184.1" transform="rotate(-90 62 184.1)">12</text>
<text x="124.6" y="181.6">5</text>
<text x="124.6" y="184.1">8</text>
<text x="151.3" y="181.6">4</text>
<text x="158.9" y="181.6">3</text>
<text x="165.4" y="184.9" transform="rotate(-90 165.4 184.9)">2</text>
<text x="285.3" y="185.9">D</text>
<text x="136.3" y="188.7" transform="rotate(-90 136.3 188.7)">2</text>
<text x="168.3" y="186.4">CAN_L</text>
<text x="35" y="199.9">1</text>
<text x="85" y="199.9">2</text>
<text x="135" y="199.9">3</text>
<text x="185" y="199.9">4</text>
<text x="235" y="199.9">5</text>
<text x="285" y="199.9">6</text>
</g>
<g font-size="1.8" fill="#008484">
<text x="227.9" y="26.3">R4</text>
<text x="231.4" y="29.5">10K</text>
<text x="238.1" y="25.6" transform="rotate(-90 238.1 25.6)">R31</text>
<text x="241.3" y="29.2" transform="rotate(-90 241.3 29.2)">10K</text>
<text x="242.6" y="25.6" transform="rotate(-90 242.6 25.6)">R30</text>
<text x="245.7" y="29.2" transform="rotate(-90 245.7 29.2)">10K</text>
<text x="247" y="24.9" transform="rotate(-90 247 24.9)">R2</text>
<text x="250.2" y="29.2" transform="rotate(-90 250.2 29.2)">27K</text>
<text x="251.5" y="25.6" transform="rotate(-90 251.5 25.6)">R42</text>
<text x="254.6" y="29.2" transform="rotate(-90 254.6 29.2)">27K</text>
<text x="255.9" y="25.6" transform="rotate(-90 255.9 25.6)">R50</text>
<text x="259.1" y="29.2" transform="rotate(-90 259.1 29.2)">27K</text>
<text x="33.4" y="32">2u2</text>
<text x="39.6" y="30.1">C2</text>
<text x="44.8" y="34.5">0u1</text>
<text x="45.3" y="30.7">C3</text>
<text x="104.3" y="30.7">C4</text>
<text x="113.2" y="30.7">C5</text>
<text x="121.5" y="30.7">C6</text>
<text x="122.8" y="35.2">100u 35V</text>
<text x="165.2" y="34.7">470R</text>
<text x="179.7" y="35.6">G</text>
<text x="185.2" y="32.6" transform="rotate(-90 185.2 32.6)">D</text>
<text x="227.4" y="30.1">R40</text>
<text x="227.4" y="34.5">R49</text>
<text x="231.4" y="33.3">10K</text>
<text x="100.3" y="37" transform="rotate(-90 100.3 37)">0u1 50V</text>
<text x="110.5" y="37.6" transform="rotate(-90 110.5 37.6)">0u1 50V</text>
<text x="166.1" y="38.3">R1</text>
<text x="176.9" y="40.9" transform="rotate(-90 176.9 40.9)">D</text>
<text x="177.2" y="39">Q1A</text>
<text x="185.2" y="40.2" transform="rotate(-90 185.2 40.2)">S</text>
<text x="227.6" y="38.3">R38</text>
<text x="231.4" y="37.7">10K</text>
<text x="231.4" y="41.5">10K</text>
<text x="102.4" y="46">C7</text>
<text x="106.8" y="47.9">0u1 50V</text>
<text x="165.2" y="43">470R</text>
<text x="166.1" y="46.6">R3</text>
<text x="170.3" y="47.9">Q1B</text>
<text x="171.4" y="43.8">G</text>
<text x="187.3" y="45.8" transform="rotate(-90 187.3 45.8)">C1</text>
<text x="193" y="45.2" transform="rotate(-90 193 45.2)">10u 50V</text>
<text x="227.6" y="42.2">R39</text>
<text x="231.4" y="45.3">10K</text>
<text x="106.9" y="51">C8</text>
<text x="176.9" y="48.5" transform="rotate(-90 176.9 48.5)">S</text>
<text x="212.7" y="51.3" transform="rotate(-90 212.7 51.3)">2n2</text>
<text x="216.5" y="53.9" transform="rotate(-90 216.5 53.9)">C28</text>
<text x="218.4" y="51.3" transform="rotate(-90 218.4 51.3)">2n2</text>
<text x="222.2" y="53.9" transform="rotate(-90 222.2 53.9)">C30</text>
<text x="224.2" y="51.3" transform="rotate(-90 224.2 51.3)">2n2</text>
<text x="228" y="53.9" transform="rotate(-90 228 53.9)">C37</text>
<text x="97.7" y="59.9">300R@100M</text>
<text x="99.3" y="57.4">L3</text>
<text x="110.7" y="54.9">22n X7R 10% 50V</text>
<text x="118.3" y="59.9">C9</text>
<text x="99.3" y="62.5">L7</text>
<text x="112.6" y="63.7">470p 50V</text>
<text x="245.6" y="65.5">1K</text>
<text x="245.7" y="61.8">R8</text>
<text x="250.8" y="60.6" transform="rotate(-90 250.8 60.6)">R5</text>
<text x="255.3" y="60.9" transform="rotate(-90 255.3 60.9)">27K</text>
<text x="40.6" y="71.1" transform="rotate(-90 40.6 71.1)">22K</text>
<text x="45.1" y="70.4" transform="rotate(-90 45.1 70.4)">R6</text>
<text x="99.3" y="70.1">L8</text>
<text x="112.6" y="71.4">470p 50V</text>
<text x="118.4" y="67.6">C10</text>
<text x="97.7" y="72.6">300R@100M</text>
<text x="99.3" y="72.6">L9</text>
<text x="117.1" y="75.2">C11</text>
<text x="37" y="82.2">1K</text>
<text x="112.6" y="79">470p 50V</text>
<text x="117.1" y="82.8">C12</text>
<text x="183.9" y="83.4" transform="rotate(-90 183.9 83.4)">D</text>
<text x="208.9" y="80" transform="rotate(-90 208.9 80)">4K7</text>
<text x="212.7" y="80" transform="rotate(-90 212.7 80)">4K7</text>
<text x="217.2" y="80" transform="rotate(-90 217.2 80)">27K</text>
<text x="221" y="80" transform="rotate(-90 221 80)">27K</text>
<text x="229.4" y="80.9">U8</text>
<text x="256.5" y="80" transform="rotate(-90 256.5 80)">10K</text>
<text x="261" y="80" transform="rotate(-90 261 80)">10K</text>
<text x="37.2" y="86.6">R9</text>
<text x="112.6" y="86.6">470p 50V</text>
<text x="167.1" y="85.5">470R</text>
<text x="168" y="89.1">R7</text>
<text x="178.4" y="86.4">G</text>
<text x="212.7" y="86.3" transform="rotate(-90 212.7 86.3)">R51</text>
<text x="216.5" y="85.7" transform="rotate(-90 216.5 85.7)">R52</text>
<text x="221" y="86.3" transform="rotate(-90 221 86.3)">R55</text>
<text x="224.8" y="86.3" transform="rotate(-90 224.8 86.3)">R57</text>
<text x="231.6" y="87.2">A0</text>
<text x="231.6" y="89.8">A1</text>
<text x="231.6" y="84.7">OE</text>
<text x="236.9" y="87" transform="rotate(-90 236.9 87)">VCCA</text>
<text x="243.2" y="87" transform="rotate(-90 243.2 87)">VCCB</text>
<text x="243.6" y="89.8">B1</text>
<text x="243.6" y="87.2">B0</text>
<text x="260.3" y="85.7" transform="rotate(-90 260.3 85.7)">R53</text>
<text x="264.8" y="85.7" transform="rotate(-90 264.8 85.7)">R54</text>
<text x="97.8" y="92" transform="rotate(-90 97.8 92)">R10</text>
<text x="107.3" y="92" transform="rotate(-90 107.3 92)">R11</text>
<text x="113" y="92.7" transform="rotate(-90 113 92.7)">C14</text>
<text x="177.2" y="90.4">Q2A</text>
<text x="183.9" y="91" transform="rotate(-90 183.9 91)">S</text>
<text x="231.6" y="92.3">A2</text>
<text x="231.6" y="94.9">A3</text>
<text x="243.6" y="92.3">B2</text>
<text x="243.6" y="94.9">B3</text>
<text x="102.9" y="99.2" transform="rotate(-90 102.9 99.2)">0u1 50VC13</text>
<text x="115.6" y="99.2" transform="rotate(-90 115.6 99.2)">0u1 50V</text>
<text x="226.8" y="100.6">0u1 50V</text>
<text x="227" y="96.8">C51</text>
<text x="239.4" y="96.3" transform="rotate(-90 239.4 96.3)">GND</text>
<text x="240" y="99.3">FXMA2104</text>
<text x="252.7" y="99.8" transform="rotate(-90 252.7 99.8)">0u1 50V</text>
<text x="257.8" y="99.6" transform="rotate(-90 257.8 99.6)">C52</text>
<text x="266.1" y="99.7" transform="rotate(-90 266.1 99.7)">C17</text>
<text x="261" y="102.1" transform="rotate(-90 261 102.1)">470p 50V</text>
<text x="97.8" y="108.1" transform="rotate(-90 97.8 108.1)">0R091 1% 0.25W</text>
<text x="110.5" y="108.8" transform="rotate(-90 110.5 108.8)">0R091 1% 0.25W</text>
<text x="183.9" y="124.7" transform="rotate(-90 183.9 124.7)">D</text>
<text x="167.1" y="126.8">470R</text>
<text x="167.5" y="130.4">R12</text>
<text x="177.3" y="131.7">Q2B</text>
<text x="178.4" y="127.6">G</text>
<text x="183.9" y="132.3" transform="rotate(-90 183.9 132.3)">S</text>
<text x="66.7" y="158.4">LIS3DH</text>
<text x="77.2" y="159">2u2</text>
<text x="83.5" y="157.1">C49</text>
<text x="87.8" y="160.9">0u1 50V</text>
<text x="87.9" y="157.1">C50</text>
<text x="52.6" y="164.7">INT1</text>
<text x="52.6" y="167.3">INT2</text>
<text x="60.3" y="166.1" transform="rotate(-90 60.3 166.1)">VDD_IO</text>
<text x="65.1" y="164.7">NC/VDD</text>
<text x="65.4" y="163.2" transform="rotate(-90 65.4 163.2)">VDD</text>
<text x="67.1" y="167.3">ADC1</text>
<text x="69.3" y="162.2">NC</text>
<text x="143.8" y="163.4">C15</text>
<text x="52.6" y="172.3">SDA/SDI/SDO</text>
<text x="52.6" y="169.8">SDO/SA0</text>
<text x="67.1" y="172.3">ADC3</text>
<text x="67.1" y="169.8">ADC2</text>
<text x="151.3" y="172.3">CM Choke</text>
<text x="52.6" y="174.9">SCL/SPC</text>
<text x="52.6" y="177.4">CS</text>
<text x="126.9" y="174.9">TXD</text>
<text x="126.9" y="177.4">RXD</text>
<text x="135.4" y="178.7">U2</text>
<text x="137.2" y="175.9" transform="rotate(-90 137.2 175.9)">VDD</text>
<text x="141.1" y="177.4">CANH</text>
<text x="154.5" y="174.9">L1</text>
<text x="162.6" y="175.2" transform="rotate(-90 162.6 175.2)">R48</text>
<text x="166.4" y="177.2" transform="rotate(-90 166.4 177.2)">120R 1%</text>
<text x="62.9" y="181.4" transform="rotate(-90 62.9 181.4)">GND</text>
<text x="73.2" y="181.2">U7</text>
<text x="119.7" y="185.7">C16</text>
<text x="126.9" y="182.5">VIO</text>
<text x="126.9" y="185">S</text>
<text x="132.6" y="181.2">MCP2542</text>
<text x="141.3" y="182.5">CANL</text>
<text x="165.8" y="181.3">JP3</text>
<text x="119.5" y="189.5">0u1 50V</text>
<text x="137.2" y="186.4" transform="rotate(-90 137.2 186.4)">VSS</text>
<text x="160.1" y="188.2">CAN Termination</text>
</g>
<g font-size="1.8">
<text x="97.7" y="65">300R@100M</text>
<text x="151.3" y="176.5">1</text>
<text x="147.5" y="181.6">6</text>
</g>
<g font-size="1.8" fill="#008400">
<text x="97.7" y="75.2">300R@100M</text>
<text x="143.2" y="167.3">0u1</text>
</g>
<g font-size="1.7" fill="#840000">
<text x="264.1" y="21.3">5V</text>
<text x="252.8" y="53.7" transform="rotate(-90 252.8 53.7)">+3.3V</text>
<text x="236.9" y="71.4" transform="rotate(-90 236.9 71.4)">5V</text>
<text x="243.3" y="74.6" transform="rotate(-90 243.3 74.6)">+3.3V</text>
<text x="214" y="110.2" transform="rotate(-90 214 110.2)">5V</text>
<text x="256.6" y="110.8" transform="rotate(-90 256.6 110.8)">5V</text>
</g>
<g font-size="1.4" fill="#840000">
<text x="203.7" y="28.1">IO_0</text>
<text x="260.7" y="28.1">IO_0_IN</text>
<text x="203.7" y="31.9">IO_2</text>
<text x="260.7" y="31.9">IO_2_IN</text>
<text x="203.7" y="36.4">IO_3</text>
<text x="204.5" y="40.2">out1tacho</text>
<text x="256.3" y="40.2">OUT_1_TACHO</text>
<text x="260.7" y="36.4">IO_3_IN</text>
<text x="204.5" y="44">out2tacho</text>
<text x="256.3" y="44">OUT_2_TACHO</text>
<text x="235.9" y="63.7">IO_1_3.3</text>
<text x="255.6" y="63.7">IO_1_IN</text>
<text x="267.7" y="92.3">IO_1_3.3</text>
<text x="201.1" y="118.3">IO_2</text>
<text x="223.2" y="118.3">IO_0</text>
<text x="240.1" y="118.9">out1tacho</text>
<text x="265.8" y="118.9">out2tacho</text>
<text x="55.2" y="147.2" transform="rotate(-90 55.2 147.2)">+3.3V</text>
</g>
<g font-size="1.4" fill="#008484">
<text x="185.9" y="75.7" transform="rotate(-90 185.9 75.7)">D_SOD-123F</text>
<text x="191" y="72.3" transform="rotate(-90 191 72.3)">D1</text>
<text x="191" y="113.5" transform="rotate(-90 191 113.5)">D2</text>
<text x="185.9" y="116.9" transform="rotate(-90 185.9 116.9)">D_SOD-123F</text>
<text x="210.6" y="114.4">BAT54C</text>
<text x="212.5" y="119.5">D3</text>
<text x="253.2" y="115.1">BAT54C</text>
<text x="255" y="120.1">D8</text>
</g>
<text font-size=".7" x="149.9" y="176.7">CANH_C</text>
<g font-size=".3">
<text x="41.9" y="46.6">5vout</text>
<text x="95.9" y="50.4">vcp</text>
<text x="96.5" y="52.9">cpi</text>
<text x="96.5" y="55.5">cpo</text>
<text x="96.5" y="58">OA1</text>
<text x="96.5" y="63.1">OA2</text>
<text x="98.4" y="65.6">bra</text>
<text x="96.5" y="70.7">OB1</text>
<text x="95.9" y="75.8">brb</text>
<text x="96.5" y="73.2">OB2</text>
</g>
</svg>
